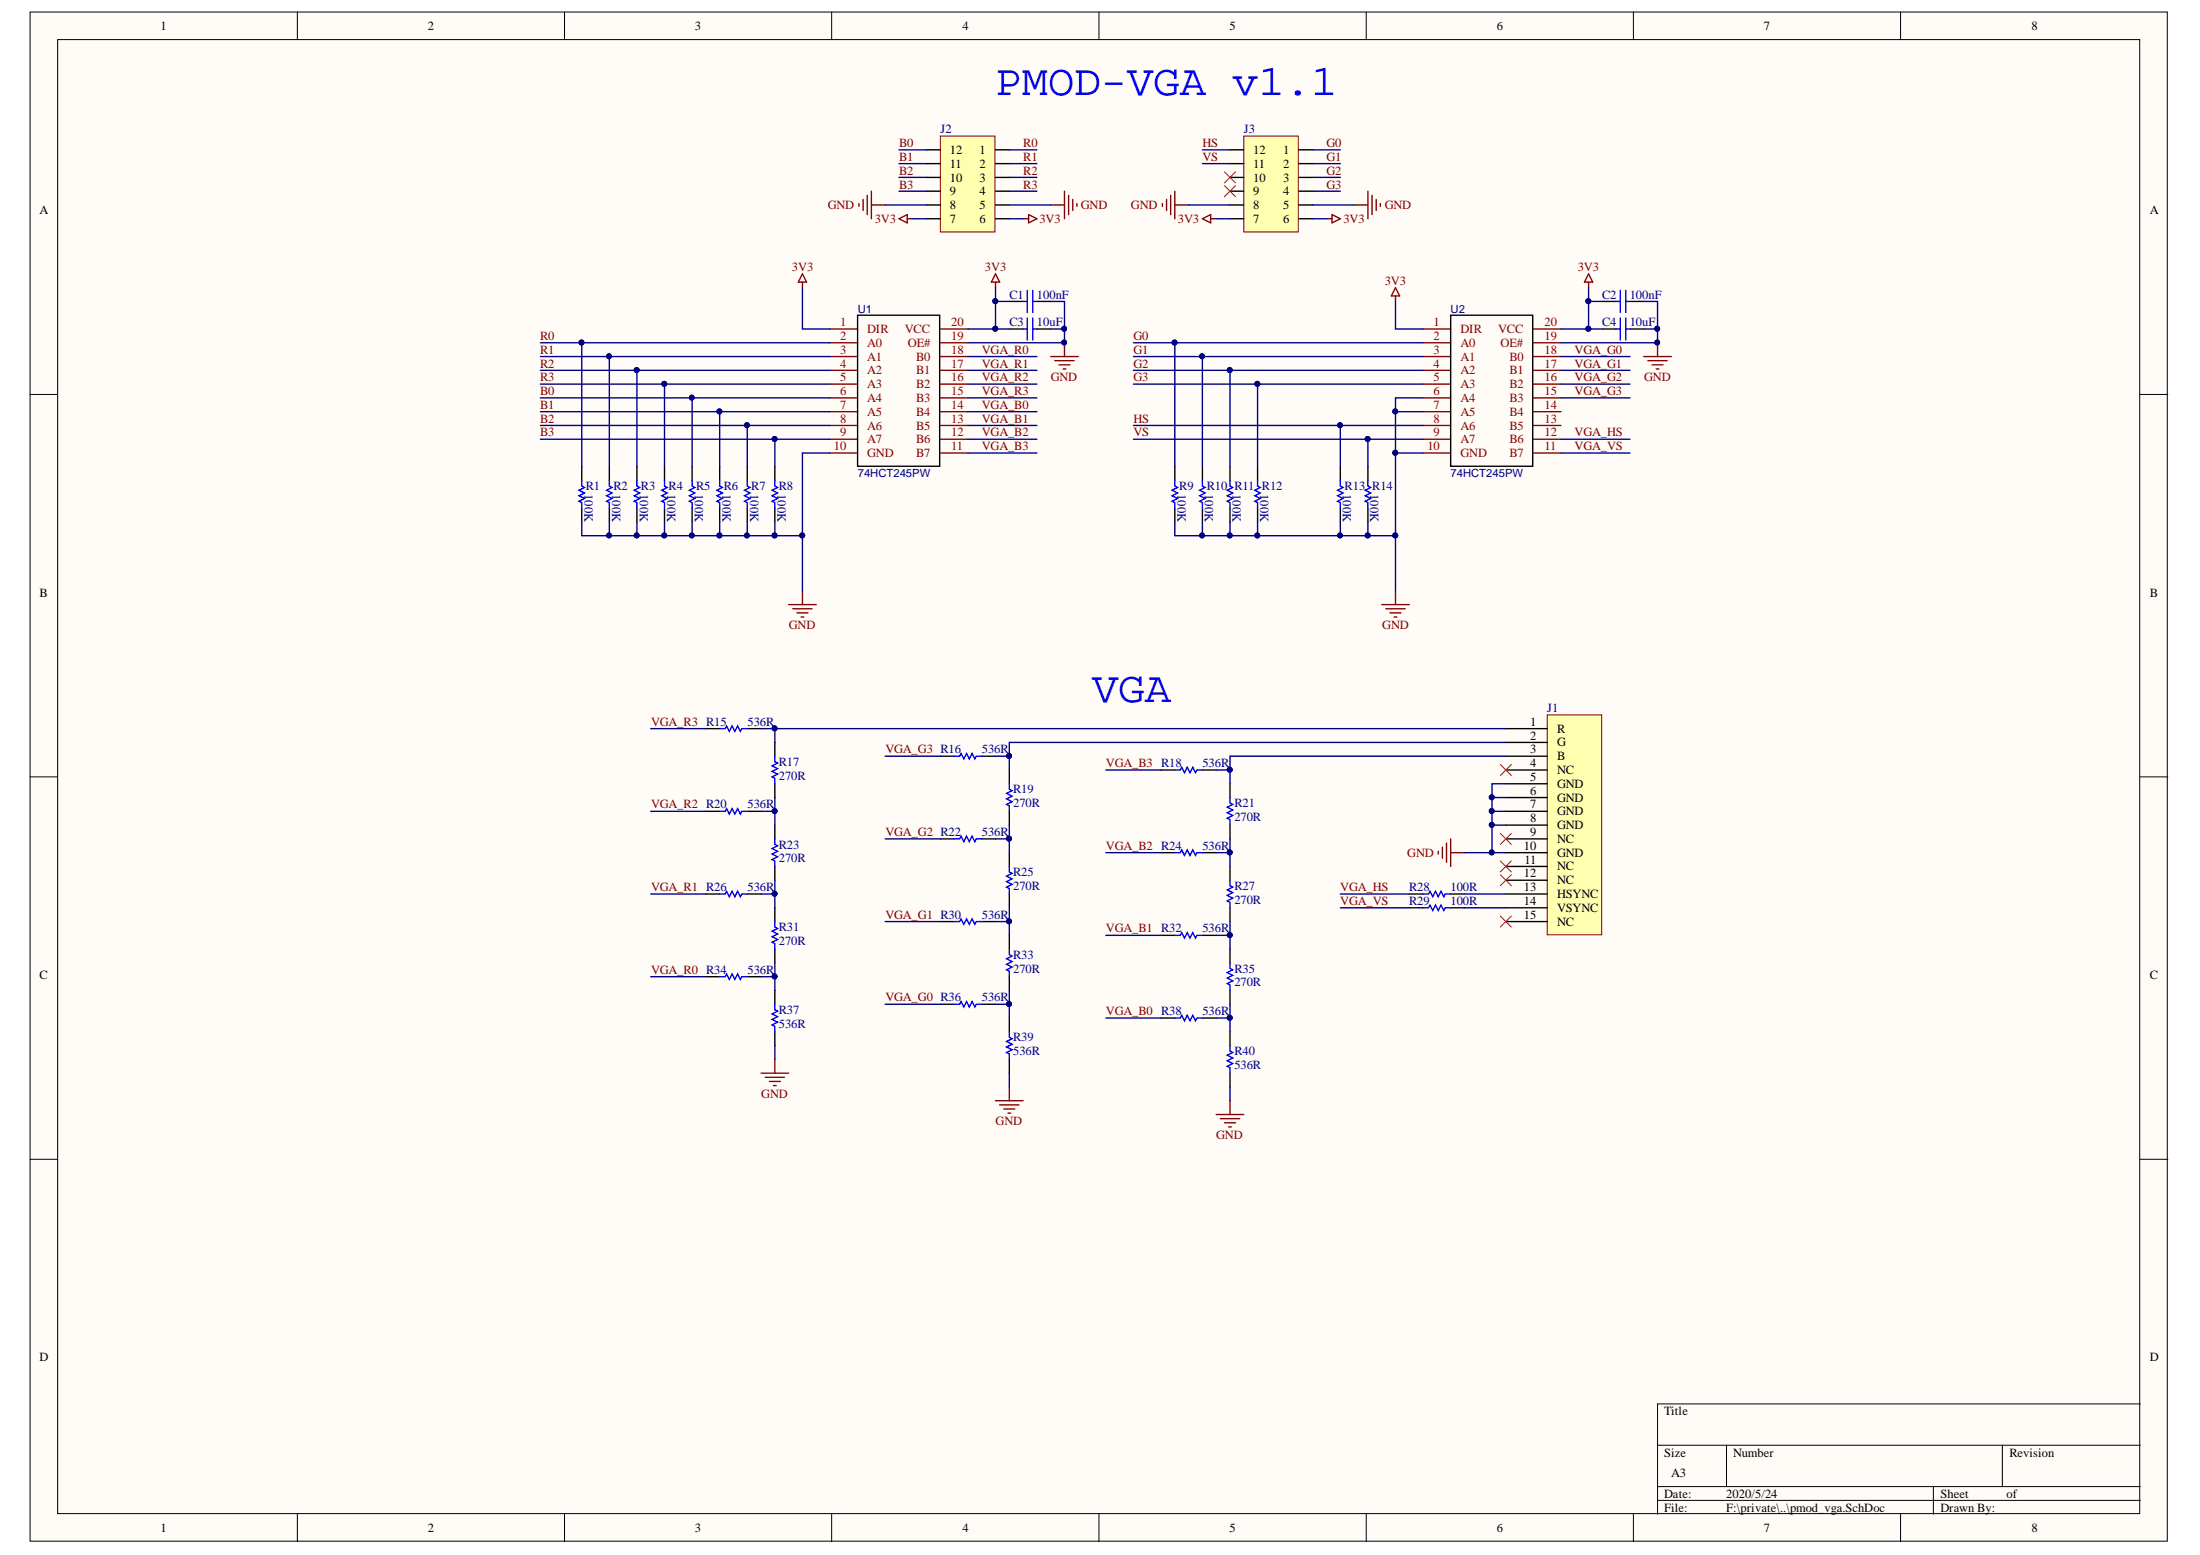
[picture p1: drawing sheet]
<svg xmlns="http://www.w3.org/2000/svg" width="297mm" height="210mm" viewBox="0 0 297 210" stroke-linecap="round" stroke-linejoin="round" font-family="sans-serif">
<g fill="#fffcf8" stroke="#000" stroke-width=".14">
<path d="M4.1 1.6h288.5v206.4h-288.5z"/>
<path d="M7.8 5.3h281.1v199h-281.1z"/>
</g>
<g fill="none" stroke="#000" stroke-width=".14">
<path d="M40.1 1.6v3.7M76.2 1.6v3.7M112.3 1.6v3.7M148.4 1.6v3.7M184.5 1.6v3.7M220.5 1.6v3.7M256.6 1.6v3.7M4.1 53.2h3.7M289 53.2h3.7M4.1 104.9h3.7M289 104.9h3.7M4.1 156.5h3.7"/>
<path d="M289 156.5h3.7M223.8 195.1h65.2M233.1 195.1v5.6M270.4 195.1v5.6M289 189.5h-65.2v14.9M40.1 204.4v3.7M76.2 204.4v3.7M112.3 204.4v3.7M148.4 204.4v3.7M184.5 204.4v3.7M220.5 204.4v3.7M223.8 200.7h65.2"/>
<path d="M223.8 202.5h65.2M256.6 204.4v3.7M261 200.7v3.7"/>
</g>
<path d="M208.9 96.5h7.4v29.7h-7.4z" fill="#ffffb0" stroke="#800000" stroke-width=".14"/>
<g fill="none" stroke="#000" stroke-width=".19">
<path d="M115.8 42.5h11.1v20.4h-11.1zM203.3 98.4h5.6M203.3 100.2h5.6M203.3 102.1h5.6M203.3 103.9h5.6M203.3 105.8h5.6M203.3 107.7h5.6M203.3 109.5h5.6M203.3 111.4h5.6M203.3 113.2h5.6M203.3 115.1h5.6M203.3 117h5.6"/>
<path d="M203.3 118.8h5.6M203.3 120.7h5.6M203.3 122.5h5.6M203.3 124.4h5.6"/>
</g>
<path d="M202.6 103.2l1.5 1.5M202.6 112.5l1.5 1.5M202.6 116.2l1.5 1.5M202.6 118.1l1.5 1.5M204.1 103.2l-1.5 1.5M204.1 112.5l-1.5 1.5M204.1 116.2l-1.5 1.5M204.1 118.1l-1.5 1.5M202.6 123.7l1.5 1.4M204.1 123.7l-1.5 1.4" fill="none" stroke="#f00" stroke-width=".14"/>
<path d="M194.2 114.9v.4M194.7 114.4v1.4M195.3 113.8v2.6M195.9 113.2v3.8M195.9 115.1h1.8" fill="none" stroke="#800000" stroke-width=".19"/>
<g fill="none" stroke="#800" stroke-width=".19">
<path d="M112.1 44.4h3.7M112.1 46.3h3.7M112.1 48.1h3.7M112.1 50h3.7M112.1 51.9h3.7M112.1 53.7h3.7M112.1 55.6h3.7M112.1 57.4h3.7M112.1 59.3h3.7M127 44.4h3.7M127 46.3h3.7M127 48.1h3.7"/>
<path d="M127 50h3.7M127 51.9h3.7M127 53.7h3.7M127 55.6h3.7M127 57.4h3.7M127 59.3h3.7M112.1 61.2h3.7M127 61.2h3.7"/>
</g>
<path d="M127 18.4h7.3v12.9h-7.3z" fill="#ffffb0" stroke="#800000" stroke-width=".14"/>
<path d="M125.1 20.2h1.9M125.1 22.1h1.9M125.1 23.9h1.9M125.1 25.8h1.9M125.1 27.7h1.9M125.1 29.5h1.9M134.4 20.2h1.9M134.4 22.1h1.9M134.4 23.9h1.9M134.4 25.8h1.9M134.4 27.7h1.9M134.4 29.5h1.9" fill="none" stroke="#000" stroke-width=".19"/>
<g fill="none" stroke="#800000" stroke-width=".19">
<path d="M116 27.5v.4M116.5 26.9v1.5M117.1 26.4v2.6M117.7 25.8v3.7M117.7 27.7h1.8M121.4 29.5l1.1-.5v1.1zM122.5 29.5h.7M138.1 29.5h.8M138.9 29l1.1 .5-1.1 .6zM141.9 27.7h1.8M143.7 25.8v3.7M144.3 26.4v2.6"/>
<path d="M144.8 26.9v1.5M145.4 27.5v.4"/>
</g>
<path d="M167.9 18.4h7.4v12.9h-7.4z" fill="#ffffb0" stroke="#800000" stroke-width=".14"/>
<g fill="none" stroke="#000" stroke-width=".19">
<path d="M166.1 20.2h1.8M166.1 22.1h1.8M166.1 23.9h1.8M166.1 25.8h1.8M166.1 27.7h1.8M166.1 29.5h1.8M175.4 20.2h1.8M175.4 22.1h1.8M175.4 23.9h1.8M175.4 25.8h1.8M175.4 27.7h1.8M175.4 29.5h1.8"/>
<path d="M136.3 44.4h1.8M136.3 40.7h1.8M140 44.4h1.9M140 40.7h1.9M195.9 42.5h11v20.4h-11zM216.3 44.4h1.9M216.3 40.7h1.9M220.1 44.4h1.8M220.1 40.7h1.8M78.5 63v1.9M78.5 68.6v1.9M82.3 63v1.9"/>
<path d="M82.3 68.6v1.9M86 63v1.9M86 68.6v1.9M89.7 63v1.9M89.7 68.6v1.9M93.4 63v1.9M93.4 68.6v1.9M97.2 63v1.9M97.2 68.6v1.9M100.9 63v1.9M100.9 68.6v1.9M104.6 63v1.9"/>
<path d="M104.6 68.6v1.9M158.6 63v1.9M158.6 68.6v1.9M162.3 63v1.9M162.3 68.6v1.9M166.1 63v1.9M166.1 68.6v1.9M169.8 63v1.9M169.8 68.6v1.9M181 63v1.9M181 68.6v1.9M184.7 63v1.9"/>
<path d="M184.7 68.6v1.9M95.3 98.4h1.9M100.9 98.4h1.9M95.3 109.5h1.9M100.9 109.5h1.9M104.6 100.2v1.9M104.6 105.8v1.9M104.6 111.4v1.8M104.6 117v1.8M127 102.1h1.8M127 113.2h1.8M132.6 102.1h1.8"/>
<path d="M132.6 113.2h1.8M136.3 103.9v1.9M136.3 109.5v1.9M136.3 115.1v1.9M156.8 103.9h1.8M156.8 115.1h1.8M162.3 103.9h1.9M162.3 115.1h1.9M166.1 105.8v1.9M166.1 111.4v1.8M166.1 117v1.8M95.3 120.7h1.9"/>
<path d="M95.3 131.8h1.9M100.9 120.7h1.9M100.9 131.8h1.9M104.6 122.5v1.9M104.6 128.1v1.9M104.6 133.7v1.9M104.6 139.3v1.8M127 124.4h1.8M127 135.6h1.8M132.6 124.4h1.8M132.6 135.6h1.8M136.3 120.7v1.8"/>
<path d="M136.3 126.3v1.8M136.3 131.8v1.9M136.3 137.4v1.9M156.8 126.3h1.8M156.8 137.4h1.8M162.3 126.3h1.9M162.3 137.4h1.9M166.1 122.5v1.9M166.1 128.1v1.9M166.1 133.7v1.9M166.1 139.3v1.8M190.3 120.7h1.8"/>
<path d="M190.3 122.5h1.8M195.9 120.7h1.8M195.9 122.5h1.8M136.3 143v1.9M166.1 144.9v1.8"/>
</g>
<g fill="none" stroke="#800000" stroke-width=".19">
<path d="M108.3 37l.6 1.1h-1.1zM108.3 38.1v.7M134.4 37l.6 1.1h-1.1zM134.4 38.1v.7M156.9 27.5v.4M157.5 26.9v1.5M158.1 26.4v2.6M158.6 25.8v3.7M158.6 27.7h1.9M162.3 29.5l1.2-.5v1.1zM163.5 29.5h.7M179.1 29.5h.8"/>
<path d="M179.9 29l1.1 .5-1.1 .6zM182.8 27.7h1.9M184.7 25.8v3.7M185.3 26.4v2.6M185.8 26.9v1.5M186.4 27.5v.4M188.4 38.8l.6 1.1h-1.1zM188.4 39.9v.8M214.5 37l.5 1.1h-1.1zM214.5 38.1v.7M141.9 48.1h3.7M142.4 48.7h2.6"/>
<path d="M143 49.2h1.5M143.5 49.8h.4M143.7 46.3v1.8M221.9 48.1h3.8M222.5 48.7h2.6M223.1 49.2h1.4M223.6 49.8h.4M223.8 46.3v1.8M108.3 79.8v1.8M188.4 79.8v1.8M106.5 81.6h3.7M107 82.2h2.6"/>
<path d="M107.6 82.7h1.5M108.2 83.3h.3M186.6 81.6h3.7M187.1 82.2h2.6M187.7 82.7h1.5M188.2 83.3h.4M102.8 144.9h3.7M103.3 145.4h2.6M103.9 146h1.5M104.4 146.5h.4M104.6 143v1.9M134.4 148.6h3.7"/>
<path d="M135 149.1h2.6M135.5 149.7h1.5M136.1 150.3h.4M136.3 146.7v1.9M164.2 150.4h3.7M164.8 151h2.6M165.3 151.6h1.5M165.9 152.1h.4M166.1 148.6v1.8"/>
</g>
<path d="M165.3 23.2l1.5 1.5M165.3 25.1l1.5 1.5M166.8 23.2l-1.5 1.5M166.8 25.1l-1.5 1.5" fill="none" stroke="#f00" stroke-width=".14"/>
<g fill="none" stroke="#00f" stroke-width=".19">
<path d="M138.7 39.2v3M139.4 39.2v3M218.8 39.2v3M219.5 39.2v3M138.1 44.4h.6M138.1 40.7h.6M138.7 42.9v3M139.4 42.9v3M139.4 44.4h.6M139.4 40.7h.6M218.2 44.4h.6M218.2 40.7h.6"/>
<path d="M218.8 42.9v3M219.5 44.4h.6M219.5 40.7h.6M219.5 42.9v3M78.5 64.9v.7l.4 .2-.7 .4 .7 .3-.7 .4 .7 .4-.7 .4 .3 .1v.8M82.3 64.9v.7l.3 .2-.7 .4 .7 .3-.7 .4 .7 .4-.7 .4 .4 .1v.8M86 64.9v.7l.4 .2-.8 .4 .8 .3-.8 .4 .8 .4-.8 .4 .4 .1v.8M89.7 64.9v.7l.4 .2-.8 .4 .8 .3-.8 .4 .8 .4-.8 .4 .4 .1v.8M93.4 64.9v.7l.4 .2-.7 .4 .7 .3-.7 .4 .7 .4-.7 .4 .3 .1v.8M97.2 64.9v.7l.3 .2-.7 .4 .7 .3-.7 .4 .7 .4-.7 .4 .4 .1v.8M100.9 64.9v.7l.4 .2-.8 .4 .8 .3-.8 .4 .8 .4-.8 .4 .4 .1v.8M104.6 64.9v.7l.4 .2-.8 .4 .8 .3-.8 .4 .8 .4-.8 .4 .4 .1v.8"/>
<path d="M158.6 64.9v.7l.4 .2-.8 .4 .8 .3-.8 .4 .8 .4-.8 .4 .4 .1v.8M162.3 64.9v.7l.4 .2-.7 .4 .7 .3-.7 .4 .7 .4-.7 .4 .3 .1v.8M166.1 64.9v.7l.3 .2-.7 .4 .7 .3-.7 .4 .7 .4-.7 .4 .4 .1v.8M169.8 64.9v.7l.4 .2-.8 .4 .8 .3-.8 .4 .8 .4-.8 .4 .4 .1v.8M181 64.9v.7l.3 .2-.7 .4 .7 .3-.7 .4 .7 .4-.7 .4 .4 .1v.8M184.7 64.9v.7l.4 .2-.8 .4 .8 .3-.8 .4 .8 .4-.8 .4 .4 .1v.8M97.2 98.4h.7l.2-.4 .4 .7 .3-.7 .4 .7 .4-.7 .4 .7 .1-.3h.8M97.2 109.5h.7l.2-.4 .4 .8 .3-.8 .4 .8 .4-.8 .4 .8 .1-.4h.8M104.6 102.1v.7l.4 .2-.8 .4 .8 .4-.8 .3 .8 .4-.8 .4 .4 .2v.7M104.6 113.2v.8l.4 .2-.8 .3 .8 .4-.8 .4 .8 .4-.8 .3 .4 .2v.8M128.8 102.1h.8l.2-.4 .3 .7 .4-.7 .4 .7 .3-.7 .4 .7 .2-.3h.8M128.8 113.2h.8l.2-.3 .3 .7 .4-.7 .4 .7 .3-.7 .4 .7 .2-.4h.8"/>
<path d="M136.3 105.8v.7l.3 .2-.7 .4 .7 .4-.7 .3 .7 .4-.7 .4 .4 .2v.7M136.3 117v.7l.3 .2-.7 .4 .7 .3-.7 .4 .7 .4-.7 .3 .4 .2v.8M158.6 103.9h.8l.2-.3 .3 .7 .4-.7 .4 .7 .3-.7 .4 .7 .2-.4h.7M158.6 115.1h.8l.2-.4 .3 .8 .4-.8 .4 .8 .3-.8 .4 .8 .2-.4h.7M166.1 107.7v.7l.3 .2-.7 .4 .7 .3-.7 .4 .7 .4-.7 .3 .4 .2v.8M166.1 118.8v.8l.3 .1-.7 .4 .7 .4-.7 .4 .7 .3-.7 .4 .4 .2v.7M97.2 120.7h.7l.2-.4 .4 .8 .3-.8 .4 .8 .4-.8 .4 .8 .1-.4h.8M97.2 131.8h.7l.2-.3 .4 .7 .3-.7 .4 .7 .4-.7 .4 .7 .1-.4h.8M104.6 124.4v.7l.4 .2-.8 .4 .8 .4-.8 .3 .8 .4-.8 .4 .4 .2v.7M104.6 135.6v.7l.4 .2-.8 .4 .8 .3-.8 .4 .8 .4-.8 .4 .4 .1v.8M128.8 124.4h.8l.2-.4 .3 .8 .4-.8 .4 .8 .3-.8 .4 .8 .2-.4h.8M128.8 135.6h.8l.2-.4 .3 .7 .4-.7 .4 .7 .3-.7 .4 .7 .2-.3h.8"/>
<path d="M136.3 128.1v.8l.3 .2-.7 .3 .7 .4-.7 .4 .7 .3-.7 .4 .4 .2v.7M136.3 139.3v.7l.3 .2-.7 .4 .7 .4-.7 .3 .7 .4-.7 .4 .4 .2v.7M158.6 126.3h.8l.2-.4 .3 .7 .4-.7 .4 .7 .3-.7 .4 .7 .2-.3h.7M158.6 137.4h.8l.2-.3 .3 .7 .4-.7 .4 .7 .3-.7 .4 .7 .2-.4h.7M166.1 130v.7l.3 .2-.7 .4 .7 .4-.7 .3 .7 .4-.7 .4 .4 .2v.7M192.1 120.7h.8l.2-.4 .3 .8 .4-.8 .4 .8 .4-.8 .3 .8 .2-.4h.8M192.1 122.5h.8l.2-.3 .3 .7 .4-.7 .4 .7 .4-.7 .3 .7 .2-.4h.8M166.1 141.1v.8l.3 .2-.7 .3 .7 .4-.7 .4 .7 .4-.7 .3 .4 .2v.8"/>
</g>
<g fill="none" stroke="#800" stroke-width=".19">
<path d="M192.1 44.4h3.8M192.1 46.3h3.8M192.1 48.1h3.8M192.1 50h3.8M192.1 51.9h3.8M192.1 53.7h3.8M192.1 55.6h3.8M192.1 57.4h3.8M192.1 59.3h3.8M207 44.4h3.8M207 46.3h3.8M207 48.1h3.8"/>
<path d="M207 50h3.8M207 51.9h3.8M207 53.7h3.8M207 55.6h3.8M207 57.4h3.8M207 59.3h3.8M192.1 61.2h3.8M207 61.2h3.8"/>
</g>
<g fill="#000080" stroke="#000080" stroke-width=".14">
<circle cx="143.7" cy="46.2" r=".33"/>
<circle cx="223.7" cy="46.2" r=".33"/>
<circle cx="201.4" cy="109.5" r=".33"/>
<circle cx="201.4" cy="115.1" r=".33"/>
<circle cx="201.4" cy="111.3" r=".33"/>
<circle cx="201.4" cy="107.6" r=".33"/>
<circle cx="78.5" cy="46.2" r=".34"/>
<circle cx="82.2" cy="48.1" r=".33"/>
<circle cx="86" cy="50" r=".34"/>
<circle cx="89.7" cy="51.8" r=".34"/>
<circle cx="93.4" cy="53.7" r=".33"/>
<circle cx="97.1" cy="55.5" r=".34"/>
<circle cx="100.8" cy="57.4" r=".33"/>
<circle cx="104.6" cy="59.3" r=".34"/>
<circle cx="104.6" cy="72.3" r=".34"/>
<circle cx="108.3" cy="72.3" r=".34"/>
<circle cx="82.2" cy="72.3" r=".33"/>
<circle cx="86" cy="72.3" r=".34"/>
<circle cx="89.7" cy="72.3" r=".34"/>
<circle cx="93.4" cy="72.3" r=".33"/>
<circle cx="97.1" cy="72.3" r=".34"/>
<circle cx="100.8" cy="72.3" r=".33"/>
<circle cx="158.6" cy="46.2" r=".34"/>
<circle cx="162.3" cy="48.1" r=".33"/>
<circle cx="166" cy="50" r=".34"/>
<circle cx="169.8" cy="51.8" r=".34"/>
<circle cx="180.9" cy="57.4" r=".33"/>
<circle cx="184.7" cy="59.3" r=".34"/>
<circle cx="184.7" cy="72.3" r=".34"/>
<circle cx="188.4" cy="72.3" r=".34"/>
<circle cx="162.3" cy="72.3" r=".33"/>
<circle cx="166" cy="72.3" r=".34"/>
<circle cx="169.8" cy="72.3" r=".34"/>
<circle cx="180.9" cy="72.3" r=".33"/>
<circle cx="188.4" cy="61.1" r=".34"/>
<circle cx="188.4" cy="55.5" r=".34"/>
<circle cx="134.4" cy="40.7" r=".34"/>
<circle cx="143.7" cy="44.4" r=".33"/>
<circle cx="134.4" cy="44.4" r=".34"/>
<circle cx="214.4" cy="40.7" r=".34"/>
<circle cx="223.7" cy="44.4" r=".33"/>
<circle cx="104.6" cy="98.3" r=".34"/>
<circle cx="104.6" cy="109.5" r=".34"/>
<circle cx="214.4" cy="44.4" r=".34"/>
<circle cx="104.6" cy="131.8" r=".34"/>
<circle cx="104.6" cy="120.6" r=".34"/>
<circle cx="136.2" cy="102" r=".34"/>
<circle cx="136.2" cy="113.2" r=".34"/>
<circle cx="136.2" cy="135.5" r=".34"/>
<circle cx="136.2" cy="124.4" r=".34"/>
<circle cx="166" cy="103.9" r=".34"/>
<circle cx="166" cy="115.1" r=".34"/>
<circle cx="166" cy="137.4" r=".34"/>
<circle cx="166" cy="126.2" r=".34"/>
</g>
<g fill="none" stroke="#000080" stroke-width=".19">
<path d="M108.3 38.8v5.6h3.8M119.5 27.7h5.6M121.4 20.2h3.7M121.4 22.1h3.7M121.4 25.8h3.7M121.4 23.9h3.7M123.2 29.5h1.9M134.4 38.8v5.6h-3.7M136.3 20.2h3.7M136.3 29.5h1.8M136.3 27.7h5.6M136.3 22.1h3.7"/>
<path d="M136.3 25.8h3.7M136.3 23.9h3.7M160.5 27.7h5.6M162.3 20.2h3.8M162.3 22.1h3.8M164.2 29.5h1.9M177.2 20.2h3.8M177.2 29.5h1.9M177.2 27.7h5.6M177.2 22.1h3.8M177.2 25.8h3.8M177.2 23.9h3.8"/>
<path d="M214.5 38.8v5.6h-3.7M73 59.3h39.1M73 57.4h39.1M73 55.6h39.1M73 53.7h39.1M73 51.9h39.1M73 50h39.1M73 48.1h39.1M73 46.3h39.1M78.5 46.3v16.7M82.3 48.1v14.9M86 50v13"/>
<path d="M89.7 51.9v11.1M93.4 53.7v9.3M97.2 55.6v7.4M100.9 57.4v5.6M104.6 59.3v3.7M130.7 48.1h9.3M130.7 50h9.3M130.7 51.9h9.3M130.7 53.7h9.3M130.7 55.6h9.3M130.7 57.4h9.3M130.7 59.3h9.3"/>
<path d="M134.4 40.7h1.9M134.4 44.4h1.9M141.9 40.7h1.8v3.7h-1.8M143.7 44.4v1.9h-13M153 59.3h39.1M153 57.4h39.1M153 51.9h39.1M153 50h39.1M153 48.1h39.1M153 46.3h39.1M158.6 46.3v16.7M162.3 48.1v14.9"/>
<path d="M166.1 50v13M169.8 51.9v11.1M181 57.4v5.6M184.7 59.3v3.7M188.4 40.7v3.7h3.7M192.1 55.6h-3.7v5.6M192.1 53.7h-3.7v1.9M210.8 48.1h9.3M210.8 50h9.3M210.8 51.9h9.3M210.8 53.7h9.3M210.8 59.3h9.3"/>
<path d="M214.5 40.7h1.8M214.5 44.4h1.8M221.9 40.7h1.9v3.7h-1.9M223.8 44.4v1.9h-13M78.5 70.5v1.8h26.1M82.3 70.5v1.8M86 70.5v1.8M89.7 70.5v1.8M93.4 70.5v1.8M97.2 70.5v1.8M100.9 70.5v1.8M104.6 70.5v1.8h3.7"/>
<path d="M112.1 61.2h-3.8v18.6M130.7 61.2h9.3M158.6 70.5v1.8h26.1M162.3 70.5v1.8M166.1 70.5v1.8M169.8 70.5v1.8M181 70.5v1.8M184.7 70.5v1.8h3.7M192.1 61.2h-3.7v18.6M210.8 61.2h9.3M87.9 98.4h7.4M102.8 98.4h1.8v1.8"/>
<path d="M104.6 98.4h98.7M87.9 109.5h7.4M102.8 109.5h1.8M104.6 107.7v3.7M104.6 118.8v3.7M119.5 113.2h7.5M119.5 102.1h7.5M134.4 102.1h1.9v1.8M134.4 113.2h1.9M136.3 111.4v3.7M149.3 115.1h7.5M149.3 103.9h7.5"/>
<path d="M164.2 103.9h1.9v1.9M164.2 115.1h1.9M166.1 113.2v3.8M197.7 115.1h3.8M201.5 111.4v3.7h1.8M201.5 109.5h1.8M201.5 107.7h1.8M203.3 105.8h-1.8v5.6h1.8M203.3 100.2h-67v1.9M203.3 102.1h-37.2v1.8M87.9 131.8h7.4M87.9 120.7h7.4"/>
<path d="M102.8 131.8h1.8M102.8 120.7h1.8M104.6 130v3.7M119.5 135.6h7.5M119.5 124.4h7.5M134.4 135.6h1.9M134.4 124.4h1.9M136.3 133.7v3.7M136.3 122.5v3.8M149.3 137.4h7.5M149.3 126.3h7.5M164.2 137.4h1.9"/>
<path d="M164.2 126.3h1.9M166.1 135.6v3.7M166.1 124.4v3.7M181 120.7h9.3M181 122.5h9.3M197.7 120.7h5.6M197.7 122.5h5.6M104.6 141.1v1.9M136.3 144.9v1.8M166.1 146.7v1.9"/>
</g>
<g font-size="5.9" fill="#00f">
<text x="134.4" y="12.9">PMOD-VGA v1.1</text>
<text x="147.5" y="94.8">VGA</text>
</g>
<g font-size="1.7">
<text x="21.7" y="4.1">1</text>
<text x="57.8" y="4.1">2</text>
<text x="93.8" y="4.1">3</text>
<text x="129.9" y="4.1">4</text>
<text x="166" y="4.1">5</text>
<text x="202.1" y="4.1">6</text>
<text x="238.1" y="4.1">7</text>
<text x="274.3" y="4.1">8</text>
<text x="128.3" y="22.7">11</text>
<text x="128.3" y="20.8">12</text>
<text x="132.2" y="20.8">1</text>
<text x="132.2" y="22.7">2</text>
<text x="169.2" y="22.7">11</text>
<text x="169.2" y="20.8">12</text>
<text x="173.3" y="20.8">1</text>
<text x="173.3" y="22.7">2</text>
<text x="5.3" y="28.9">A</text>
<text x="128.3" y="28.2">8</text>
<text x="128.3" y="26.4">9</text>
<text x="128.3" y="24.5">10</text>
<text x="132.2" y="24.5">3</text>
<text x="132.2" y="26.4">4</text>
<text x="132.2" y="28.2">5</text>
<text x="169.2" y="28.2">8</text>
<text x="169.2" y="26.4">9</text>
<text x="169.2" y="24.5">10</text>
<text x="173.3" y="24.5">3</text>
<text x="173.3" y="26.4">4</text>
<text x="173.3" y="28.2">5</text>
<text x="290.3" y="28.9">A</text>
<text x="128.3" y="30.1">7</text>
<text x="132.2" y="30.1">6</text>
<text x="169.2" y="30.1">7</text>
<text x="173.3" y="30.1">6</text>
<text x="5.3" y="80.6">B</text>
<text x="290.3" y="80.6">B</text>
<text x="206.6" y="98">1</text>
<text x="206.6" y="99.8">2</text>
<text x="206.6" y="101.7">3</text>
<text x="210.2" y="98.9">R</text>
<text x="210.2" y="100.8">G</text>
<text x="206.6" y="103.5">4</text>
<text x="206.6" y="105.4">5</text>
<text x="206.6" y="107.3">6</text>
<text x="210.2" y="102.6">B</text>
<text x="210.2" y="104.5">NC</text>
<text x="210.2" y="106.3">GND</text>
<text x="206.6" y="109.1">7</text>
<text x="206.6" y="111">8</text>
<text x="206.6" y="112.8">9</text>
<text x="210.2" y="108.2">GND</text>
<text x="210.2" y="110.1">GND</text>
<text x="210.2" y="111.9">GND</text>
<text x="210.2" y="113.8">NC</text>
<text x="205.7" y="114.7">10</text>
<text x="205.7" y="118.4">12</text>
<text x="205.8" y="116.6">11</text>
<text x="210.2" y="115.6">GND</text>
<text x="210.2" y="117.5">NC</text>
<text x="210.2" y="119.4">NC</text>
<text x="205.7" y="120.3">13</text>
<text x="205.7" y="122.1">14</text>
<text x="205.7" y="124">15</text>
<text x="210.2" y="121.2">HSYNC</text>
<text x="210.2" y="123.1">VSYNC</text>
<text x="210.2" y="124.9">NC</text>
<text x="5.3" y="132.2">C</text>
<text x="290.3" y="132.2">C</text>
<text x="5.3" y="183.8">D</text>
<text x="290.3" y="183.8">D</text>
<text x="224.7" y="191">Title</text>
<text x="224.7" y="196.6">Size</text>
<text x="234" y="196.6">Number</text>
<text x="271.3" y="196.6">Revision</text>
<text x="224.7" y="202.2">Date:</text>
<text x="225.6" y="199.4">A3</text>
<text x="233.1" y="202.2">2020/5/24</text>
<text x="262" y="202.2">Sheet</text>
<text x="270.9" y="202.2">of</text>
<text x="21.7" y="206.8">1</text>
<text x="57.8" y="206.8">2</text>
<text x="93.8" y="206.8">3</text>
<text x="129.9" y="206.8">4</text>
<text x="166" y="206.8">5</text>
<text x="202.1" y="206.8">6</text>
<text x="224.7" y="204.1">File:</text>
<text x="233.1" y="204.1">F:\private\..\pmod_vga.SchDoc</text>
<text x="238.1" y="206.8">7</text>
<text x="262" y="204.1">Drawn By:</text>
<text x="274.3" y="206.8">8</text>
</g>
<g font-size="1.7" fill="#800000">
<text x="121.4" y="19.9">B0</text>
<text x="121.4" y="21.7">B1</text>
<text x="121.4" y="23.6">B2</text>
<text x="138.2" y="19.9">R0</text>
<text x="138.2" y="21.7">R1</text>
<text x="138.2" y="23.6">R2</text>
<text x="162.3" y="19.9">HS</text>
<text x="162.3" y="21.7">VS</text>
<text x="179.1" y="19.9">G0</text>
<text x="179.1" y="21.7">G1</text>
<text x="179.1" y="23.6">G2</text>
<text x="111.8" y="28.2">GND</text>
<text x="121.4" y="25.4">B3</text>
<text x="138.2" y="25.4">R3</text>
<text x="145.9" y="28.2">GND</text>
<text x="152.7" y="28.2">GND</text>
<text x="179.1" y="25.4">G3</text>
<text x="187" y="28.2">GND</text>
<text x="118.1" y="30.1">3V3</text>
<text x="140.4" y="30.1">3V3</text>
<text x="159" y="30.1">3V3</text>
<text x="181.4" y="30.1">3V3</text>
<text x="106.9" y="36.6">3V3</text>
<text x="133" y="36.6">3V3</text>
<text x="187" y="38.5">3V3</text>
<text x="213" y="36.6">3V3</text>
<text x="72.9" y="45.9">R0</text>
<text x="72.9" y="47.8">R1</text>
<text x="132.6" y="47.8">VGA_R0</text>
<text x="153" y="45.9">G0</text>
<text x="153" y="47.8">G1</text>
<text x="212.6" y="47.8">VGA_G0</text>
<text x="72.9" y="49.6">R2</text>
<text x="72.9" y="51.5">R3</text>
<text x="72.9" y="53.3">B0</text>
<text x="132.6" y="49.6">VGA_R1</text>
<text x="132.6" y="51.5">VGA_R2</text>
<text x="132.6" y="53.3">VGA_R3</text>
<text x="141.9" y="51.5">GND</text>
<text x="153" y="49.6">G2</text>
<text x="153" y="51.5">G3</text>
<text x="212.6" y="49.6">VGA_G1</text>
<text x="212.6" y="51.5">VGA_G2</text>
<text x="212.6" y="53.3">VGA_G3</text>
<text x="222" y="51.5">GND</text>
<text x="72.9" y="55.2">B1</text>
<text x="72.9" y="57.1">B2</text>
<text x="72.9" y="58.9">B3</text>
<text x="132.6" y="55.2">VGA_B0</text>
<text x="132.6" y="57.1">VGA_B1</text>
<text x="132.6" y="58.9">VGA_B2</text>
<text x="153" y="57.1">HS</text>
<text x="153" y="58.9">VS</text>
<text x="212.6" y="58.9">VGA_HS</text>
<text x="132.6" y="60.8">VGA_B3</text>
<text x="212.6" y="60.8">VGA_VS</text>
<text x="106.5" y="85">GND</text>
<text x="186.6" y="85">GND</text>
<text x="87.9" y="98">VGA_R3 R15</text>
<text x="119.5" y="101.7">VGA_G3 R16</text>
<text x="149.3" y="103.5">VGA_B3 R18</text>
<text x="87.9" y="109.1">VGA_R2 R20</text>
<text x="119.5" y="112.8">VGA_G2 R22</text>
<text x="149.3" y="114.7">VGA_B2 R24</text>
<text x="190" y="115.6">GND</text>
<text x="87.9" y="120.3">VGA_R1 R26</text>
<text x="119.5" y="124">VGA_G1 R30</text>
<text x="149.3" y="125.9">VGA_B1 R32</text>
<text x="181" y="120.3">VGA_HS</text>
<text x="181" y="122.1">VGA_VS</text>
<text x="87.9" y="131.4">VGA_R0 R34</text>
<text x="119.5" y="135.2">VGA_G0 R36</text>
<text x="149.3" y="137">VGA_B0 R38</text>
<text x="102.8" y="148.2">GND</text>
<text x="134.4" y="151.9">GND</text>
<text x="164.2" y="153.8">GND</text>
</g>
<g font-size="1.7" fill="#000080">
<text x="127" y="18">J2</text>
<text x="167.9" y="18">J3</text>
<text x="136.3" y="40.3">C1</text>
<text x="140" y="40.3">100nF</text>
<text x="216.3" y="40.3">C2</text>
<text x="220" y="40.3">100nF</text>
<text x="136.3" y="44">C3</text>
<text x="140" y="44">10uF</text>
<text x="216.3" y="44">C4</text>
<text x="220" y="44">10uF</text>
<text x="78.9" y="66.7" transform="rotate(90 78.9 66.7)">100K</text>
<text x="79.1" y="66.2">R1</text>
<text x="82.7" y="66.7" transform="rotate(90 82.7 66.7)">100K</text>
<text x="82.8" y="66.2">R2</text>
<text x="86.4" y="66.7" transform="rotate(90 86.4 66.7)">100K</text>
<text x="86.5" y="66.2">R3</text>
<text x="90.1" y="66.7" transform="rotate(90 90.1 66.7)">100K</text>
<text x="90.3" y="66.2">R4</text>
<text x="93.8" y="66.7" transform="rotate(90 93.8 66.7)">100K</text>
<text x="94" y="66.2">R5</text>
<text x="97.5" y="66.7" transform="rotate(90 97.5 66.7)">100K</text>
<text x="97.7" y="66.2">R6</text>
<text x="101.3" y="66.7" transform="rotate(90 101.3 66.7)">100K</text>
<text x="101.4" y="66.2">R7</text>
<text x="105" y="66.7" transform="rotate(90 105 66.7)">100K</text>
<text x="105.2" y="66.2">R8</text>
<text x="159" y="66.7" transform="rotate(90 159 66.7)">100K</text>
<text x="159.2" y="66.2">R9</text>
<text x="162.7" y="66.7" transform="rotate(90 162.7 66.7)">100K</text>
<text x="162.9" y="66.2">R10 R11 R12</text>
<text x="166.4" y="66.7" transform="rotate(90 166.4 66.7)">100K</text>
<text x="170.1" y="66.7" transform="rotate(90 170.1 66.7)">100K</text>
<text x="181.3" y="66.7" transform="rotate(90 181.3 66.7)">100K</text>
<text x="181.6" y="66.2">R13 R14</text>
<text x="185" y="66.7" transform="rotate(90 185 66.7)">100K</text>
<text x="100.9" y="98">536R</text>
<text x="132.6" y="101.7">536R</text>
<text x="208.9" y="96.1">J1</text>
<text x="105.2" y="105.2">270R</text>
<text x="105.2" y="103.4">R17</text>
<text x="136.8" y="107.1">R19</text>
<text x="162.3" y="103.5">536R</text>
<text x="100.9" y="109.1">536R</text>
<text x="132.6" y="112.8">536R</text>
<text x="136.8" y="109">270R</text>
<text x="166.7" y="110.8">270R</text>
<text x="166.7" y="109">R21</text>
<text x="105.2" y="116.4">270R</text>
<text x="105.2" y="114.5">R23</text>
<text x="136.8" y="118.3">R25</text>
<text x="162.3" y="114.7">536R</text>
<text x="100.9" y="120.3">536R</text>
<text x="105.2" y="125.7">R31</text>
<text x="132.6" y="124">536R</text>
<text x="136.8" y="120.1">270R</text>
<text x="162.3" y="125.9">536R</text>
<text x="166.7" y="122">270R</text>
<text x="166.7" y="120.1">R27</text>
<text x="190.3" y="120.3">R28</text>
<text x="190.3" y="122.1">R29</text>
<text x="195.8" y="120.3">100R</text>
<text x="195.8" y="122.1">100R</text>
<text x="100.9" y="131.4">536R</text>
<text x="105.2" y="127.6">270R</text>
<text x="136.8" y="131.3">270R</text>
<text x="136.8" y="129.4">R33</text>
<text x="166.7" y="131.3">R35</text>
<text x="105.2" y="136.9">R37</text>
<text x="132.6" y="135.2">536R</text>
<text x="162.3" y="137">536R</text>
<text x="166.7" y="133.1">270R</text>
<text x="105.2" y="138.7">536R</text>
<text x="136.8" y="142.4">536R</text>
<text x="136.8" y="140.6">R39</text>
<text x="166.7" y="142.4">R40</text>
<text x="166.7" y="144.3">536R</text>
</g>
<g font-size="1.7" fill="#800">
<text x="113.4" y="44">1</text>
<text x="113.4" y="45.9">2</text>
<text x="113.4" y="47.8">3</text>
<text x="117.1" y="45">DIR</text>
<text x="117.1" y="46.8">A0</text>
<text x="122.2" y="45">VCC</text>
<text x="122.6" y="46.8">OE#</text>
<text x="128.4" y="47.8">18</text>
<text x="128.4" y="45.9">19</text>
<text x="128.4" y="44">20</text>
<text x="193.6" y="44">1</text>
<text x="193.6" y="45.9">2</text>
<text x="193.6" y="47.8">3</text>
<text x="197.2" y="45">DIR</text>
<text x="197.2" y="46.8">A0</text>
<text x="202.3" y="45">VCC</text>
<text x="202.6" y="46.8">OE#</text>
<text x="208.5" y="47.8">18</text>
<text x="208.5" y="45.9">19</text>
<text x="208.5" y="44">20</text>
<text x="113.4" y="49.6">4</text>
<text x="113.4" y="51.5">5</text>
<text x="113.4" y="53.3">6</text>
<text x="117.1" y="48.7">A1</text>
<text x="117.1" y="50.5">A2</text>
<text x="117.1" y="52.4">A3</text>
<text x="123.7" y="52.4">B2</text>
<text x="123.7" y="50.5">B1</text>
<text x="123.7" y="48.7">B0</text>
<text x="128.4" y="53.3">15</text>
<text x="128.4" y="51.5">16</text>
<text x="128.4" y="49.6">17</text>
<text x="193.6" y="49.6">4</text>
<text x="193.6" y="51.5">5</text>
<text x="193.6" y="53.3">6</text>
<text x="197.2" y="48.7">A1</text>
<text x="197.2" y="50.5">A2</text>
<text x="197.2" y="52.4">A3</text>
<text x="203.8" y="52.4">B2</text>
<text x="203.8" y="50.5">B1</text>
<text x="203.8" y="48.7">B0</text>
<text x="208.5" y="53.3">15</text>
<text x="208.5" y="51.5">16</text>
<text x="208.5" y="49.6">17</text>
<text x="113.4" y="55.2">7</text>
<text x="113.4" y="57.1">8</text>
<text x="113.4" y="58.9">9</text>
<text x="117.1" y="54.3">A4</text>
<text x="117.1" y="56.1">A5</text>
<text x="117.1" y="58">A6</text>
<text x="117.1" y="59.8">A7</text>
<text x="123.7" y="59.8">B6</text>
<text x="123.7" y="58">B5</text>
<text x="123.7" y="56.1">B4</text>
<text x="123.7" y="54.3">B3</text>
<text x="128.4" y="58.9">12</text>
<text x="128.4" y="57.1">13</text>
<text x="128.4" y="55.2">14</text>
<text x="193.6" y="55.2">7</text>
<text x="193.6" y="57.1">8</text>
<text x="193.6" y="58.9">9</text>
<text x="197.2" y="54.3">A4</text>
<text x="197.2" y="56.1">A5</text>
<text x="197.2" y="58">A6</text>
<text x="197.2" y="59.8">A7</text>
<text x="203.8" y="59.8">B6</text>
<text x="203.8" y="58">B5</text>
<text x="203.8" y="56.1">B4</text>
<text x="203.8" y="54.3">B3</text>
<text x="208.5" y="58.9">12</text>
<text x="208.5" y="57.1">13</text>
<text x="208.5" y="55.2">14</text>
<text x="112.6" y="60.8">10</text>
<text x="117.1" y="61.7">GND</text>
<text x="123.7" y="61.7">B7</text>
<text x="128.4" y="60.8">11</text>
<text x="192.7" y="60.8">10</text>
<text x="197.2" y="61.7">GND</text>
<text x="203.8" y="61.7">B7</text>
<text x="208.5" y="60.8">11</text>
</g>
<g font-size="1.5" fill="#000080">
<text x="115.8" y="42.3">U1</text>
<text x="195.8" y="42.3">U2</text>
<text x="115.8" y="64.3">74HCT245PW</text>
<text x="195.8" y="64.3">74HCT245PW</text>
</g>
</svg>
